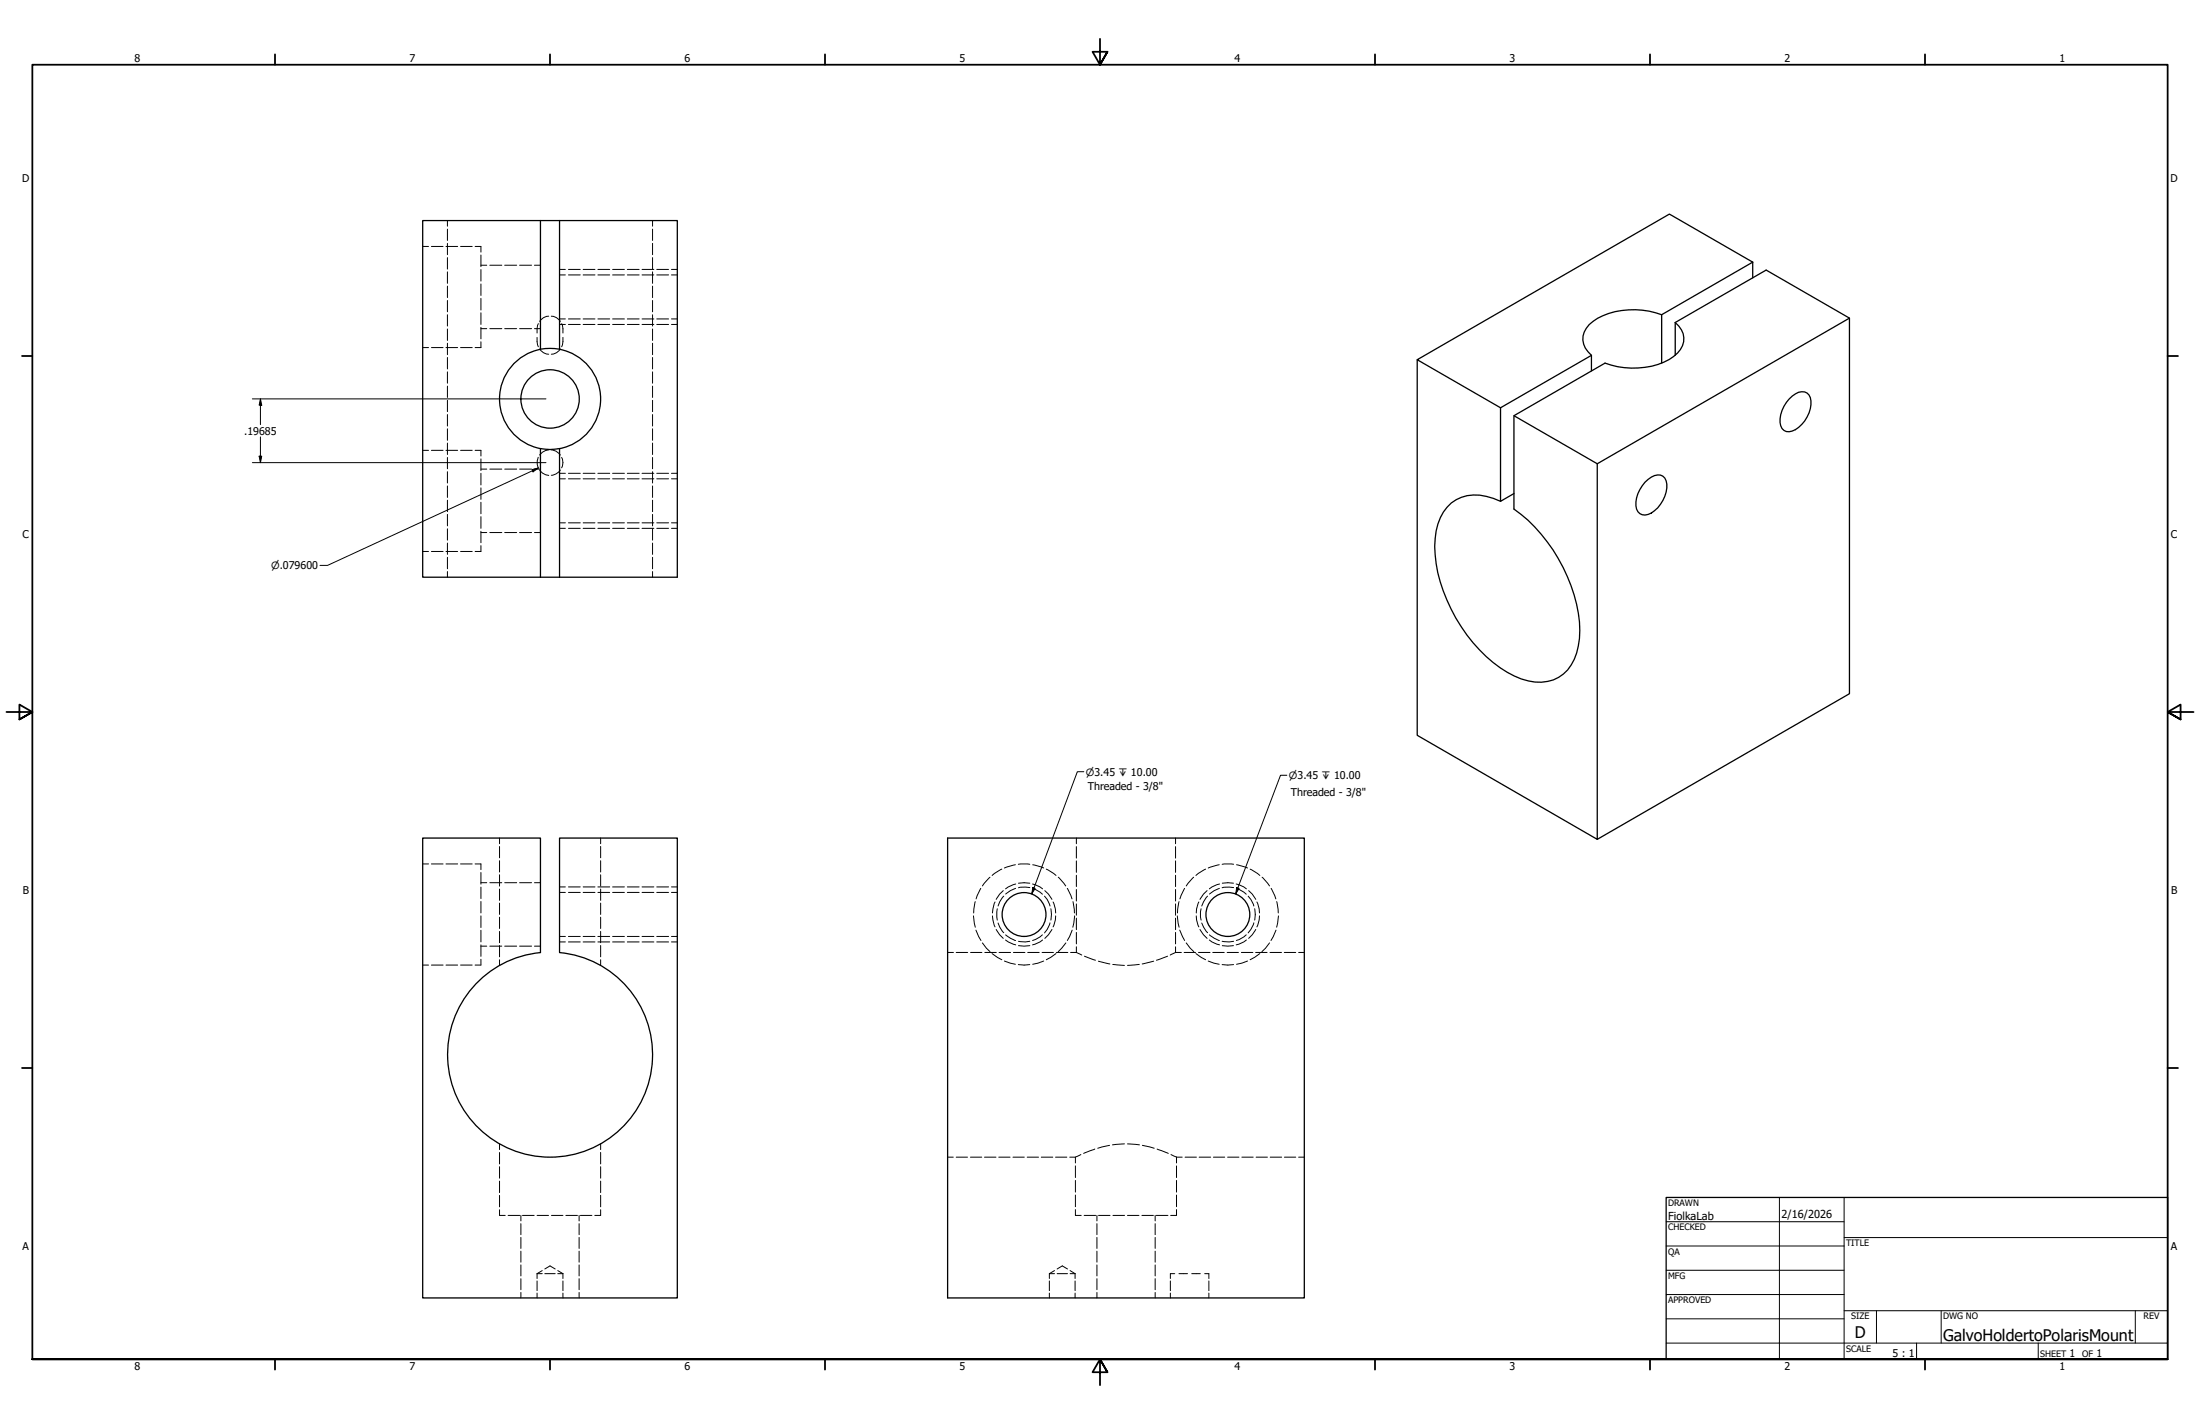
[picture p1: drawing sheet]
<svg xmlns="http://www.w3.org/2000/svg" width="864mm" height="559mm" viewBox="0 0 864 559" stroke-linecap="round" stroke-linejoin="round" font-family="sans-serif">
<!-- layer: Hidden (ANSI) -->
<g fill="none" stroke="#000" stroke-width=".39">
<path d="M165.9 96.7h2.3M169.4 96.7h4.5M175.1 96.7h4.5M175.6 86.6v2.2M175.6 89.9v4.5M175.6 95.5v4.4M180.8 96.7h4.6M186.5 96.7h2.3v2.2M256.2 86.6v2.2M256.2 89.9v4.5M256.2 95.5v4.4M175.6 101.1v4.5"/>
<path d="M175.6 106.7v4.5M175.6 112.3v4.5M175.6 117.9v4.5M188.8 100.1v4.5M188.8 105.8v4.5M188.8 111.4v4.6M188.8 117.1v4.6M188.8 104.1h2.3M192.3 104.1h4.7M198.1 104.1h4.7M204 104.1h4.7M209.8 104.1h2.4"/>
<path d="M219.6 107.9h2.3M223.1 107.9h4.7M228.9 107.9h4.7M234.7 107.9h4.6M240.5 107.9h4.6M246.3 107.9h4.6M252 107.9h4.7M256.2 101.1v4.5M256.2 106.7v4.5M256.2 112.3v4.5M256.2 117.9v4.5M257.8 107.9h4.6"/>
<path d="M263.6 107.9h2.3M165.9 136.4h2.3M169.4 136.4h4.5M175.1 136.4h4.5M175.6 123.5v4.5M175.6 129.1v4.5M175.6 134.7v4.5M180.8 136.4h4.6M188.8 122.7v4.6M188.8 128.5v4.5M188.8 134.1v2.3h-2.3M188.8 129h2.3"/>
<path d="M192.3 129h4.7M198.1 129h4.7M204 129h4.7M209.8 129h2.4M210.8 132.4v1.6l.5 2.1M211.3 127l-.5 2v1.7M211.8 137a4.4 4.4 0 0 0 3.6 2M215.4 124.1a4.4 4.4 0 0 0-3.6 2M216.4 124.1a4.4 4.4 0 0 1 3.6 2M219.6 125.2h2.3M220 137a4.4 4.4 0 0 1-3.6 2M220.5 127l.5 2v1.7"/>
<path d="M221 132.4v1.6l-.5 2.1M223.1 125.2h4.7M228.9 125.2h4.7M234.7 125.2h4.6M240.5 125.2h4.6M246.3 125.2h4.6M252 125.2h4.7M256.2 123.5v4.5M256.2 129.1v4.5M256.2 134.7v4.5M257.8 125.2h4.6M263.6 125.2h2.3"/>
<path d="M175.6 140.3v4.5M175.6 145.9v4.5M175.6 151.5v4.5M175.6 157.1v4.4M256.2 140.3v4.5M256.2 145.9v4.5M256.2 151.5v4.5M256.2 157.1v4.4M165.9 176.7h2.3M169.4 176.7h4.5M175.1 176.7h4.5M175.6 162.7v4.5"/>
<path d="M175.6 168.3v4.5M175.6 173.9v4.5M175.6 179.5v4.5M180.8 176.7h4.6M186.5 176.7h2.3v2.2M211.3 179.5a5.2 5.2 0 0 0 0 4.1M215.4 176.5a4.9 4.9 0 0 0-3.6 2.1M216.4 176.5a4.6 4.6 0 0 1 3.6 2.1M220.5 179.5a4.3 4.3 0 0 1 0 4.1M256.2 162.7v4.5M256.2 168.3v4.5M256.2 173.9v4.5"/>
<path d="M256.2 179.5v4.5M175.6 185.1v4.4M175.6 190.7v4.5M175.6 196.3v4.5M188.8 180.1v4.6M188.8 185.7v4.6M188.8 191.5v4.5M188.8 197.1v4.5M188.8 184.1h2.3M192.3 184.1h4.7M198.1 184.1h4.7M204 184.1h4.7"/>
<path d="M209.8 184.1h2.4M211.8 184.5a4.7 4.7 0 0 0 3.6 2.1M219.6 187.9h2.3M220 184.5a4.6 4.6 0 0 1-3.6 2M223.1 187.9h4.7M228.9 187.9h4.7M234.7 187.9h4.6M240.5 187.9h4.6M246.3 187.9h4.6M252 187.9h4.7M256.2 185.1v4.4M256.2 190.7v4.5"/>
<path d="M256.2 196.3v4.5M257.8 187.9h4.6M263.6 187.9h2.3M165.9 216.4h2.3M169.4 216.4h4.5M175.1 216.4h4.5M175.6 201.9v4.5M175.6 207.5v4.5M175.6 213.1v4.5M175.6 218.7v4.5M180.8 216.4h4.6M188.8 202.8v4.5"/>
<path d="M188.8 208.5v4.5M188.8 214.1v2.3h-2.3M188.8 209h2.3M192.3 209h4.7M198.1 209h4.7M204 209h4.7M209.8 209h2.4M219.6 205.2h2.3M223.1 205.2h4.7M228.9 205.2h4.7M234.7 205.2h4.6M240.5 205.2h4.6"/>
<path d="M246.3 205.2h4.6M252 205.2h4.7M256.2 201.9v4.5M256.2 207.5v4.5M256.2 213.1v4.5M256.2 218.7v4.5M257.8 205.2h4.6M263.6 205.2h2.3M175.6 224.3v2.2M256.2 224.3v2.2M165.9 339h2.3M169.4 339h4.5"/>
<path d="M175.1 339h4.5M180.8 339h4.6M186.5 339h2.3v2.2M196.1 328.9v2.2M196.1 332.2v4.4M196.1 337.8v4.4M235.8 328.9v2.2M235.8 332.2v4.4M235.8 337.8v4.4M398.6 339.3l-4.3 1.3M399.7 339.2h4.5M405.4 339.3l4.3 1.3"/>
<path d="M422.5 328.9v2.2M422.5 332.2v4.5M422.5 337.8v4.5M461.5 328.9v2.2M461.5 332.2v4.5M461.5 337.8v4.5M478.6 339.3l-4.3 1.3M479.7 339.2h4.6M485.4 339.3l4.3 1.3M188.8 342.4v4.6M188.8 348.1v4.5M188.8 353.8v4.5"/>
<path d="M188.8 359.4v4.6M188.8 346.4h2.3M192.3 346.4h4.7M196.1 343.3v4.4M196.1 348.9v4.4M196.1 354.4v4.4M196.1 359.9v4.5M198.1 346.4h4.7M204 346.4h4.7M209.8 346.4h2.4M219.6 350.2h2.3M223.1 350.2h4.7"/>
<path d="M228.9 350.2h4.7M234.7 350.2h4.6M235.8 343.3v4.4M235.8 348.9v4.4M235.8 354.4v4.4M235.8 359.9v4.5M240.5 350.2h4.6M246.3 350.2h4.6M252 350.2h4.7M257.8 350.2h4.6M263.6 350.2h2.3M382.1 359.4l.7 4.5"/>
<path d="M382.8 353.8l-.6 4.5M385 348.6l-1.8 4.1M388.6 344.2l-3 3.5M389.6 359.4l1 4.3M390.6 353.9l-1 4.4M393.3 341.1l-3.9 2.4M393.8 349.5l-1.4 1.3-1.4 2.1M398.7 346.9l-2.9 1.1-1.1 .8M399.8 346.6h4.4M405.3 346.9l2.9 1.1 1.1 .8M410.1 349.5l1.4 1.3 1.4 2.1M410.7 341.1l3.8 2.4"/>
<path d="M413.4 353.9l.9 2.8 .1 1.6M414.4 359.4l-.1 1.6-.9 2.7M415.4 344.2l2.9 3.5M419 348.6l1.8 4.1M421.2 353.8l.6 4.5M421.8 359.4l-.7 4.5M422.5 343.5v4.4M422.5 349.1v4.5M422.5 354.7v4.5M461.5 343.5v4.4M461.5 349.1v4.5M461.5 354.7v4.5"/>
<path d="M462.2 359.4l.7 4.5M462.9 353.8l-.7 4.5M465 348.6l-1.8 4.1M468.6 344.2l-3 3.5M469.6 359.4l.1 1.6 .9 2.7M470.6 353.9l-.9 2.8-.1 1.6M473.3 341.1l-3.8 2.4M473.8 349.5l-1.4 1.3-1.4 2.1M478.7 346.9l-3 1.1-1 .8M479.8 346.6h4.4M485.3 346.9l3 1.1 1 .8M490.2 349.5l1.4 1.3 1.4 2.1"/>
<path d="M490.7 341.1l3.8 2.4M493.4 353.9l.9 2.8 .1 1.6M494.4 359.4l-.1 1.6-.9 2.7M495.4 344.2l2.9 3.5M499 348.6l1.8 4.1M501.1 353.8l.7 4.5M501.8 359.4l-.7 4.5M165.9 378.7h2.3M169.4 378.7h4.5M175.1 378.7h4.5M180.8 378.7h4.6M188.8 365.1v4.5"/>
<path d="M188.8 370.8v4.5M188.8 376.4v2.3h-2.3M188.8 371.3h2.3M192.3 371.3h4.7M196.1 365.5v4.5M196.1 371v4.5M196.1 376.6v2.2M198.1 371.3h4.7M204 371.3h4.7M209.8 371.3h2.4M219.6 367.5h2.3M223.1 367.5h4.7"/>
<path d="M228.9 367.5h4.7M234.7 367.5h4.6M235.8 365.5v4.5M235.8 371v4.5M235.8 376.6v2.2M240.5 367.5h4.6M246.3 367.5h4.6M252 367.5h4.7M257.8 367.5h4.6M263.6 367.5h2.3M372 373.8h2.3M375.3 373.8h4.6"/>
<path d="M381 373.8h4.4M383.1 365l2 4.1M385.6 370l3 3.4M386.6 373.8h4.5M389.4 374.2l3.9 2.4M391 364.7l1.4 2.1 1.4 1.4M392.2 373.8h4.5M394.3 377.1l4.3 1.3M394.7 368.9l1.1 .7 2.9 1.2M397.8 373.8h4.5M399.7 378.5h4.5M399.8 371.1h4.4"/>
<path d="M403.4 373.8h4.5M409.1 373.8h4.4M409.3 368.9l-1.1 .7-2.9 1.2M409.7 377.1l-4.3 1.3M412.9 364.7l-1.4 2.1-1.4 1.4M414.5 374.2l-3.8 2.4M414.7 373.8h4.5M418.4 370l-3 3.4M420.2 373.8h2.3M420.9 365l-1.9 4.1M422.5 373.8l2.1 1M422.5 360.3v4.5"/>
<path d="M422.5 365.9v4.5M422.5 371.5v2.3M425.7 375.2l4.3 1.6M431.2 377.2l4.5 1.1M436.8 378.5l4.6 .3M447.2 378.5l-4.6 .3M452.9 377.2l-4.5 1.1M458.3 375.2l-4.3 1.6M461.5 373.8l-2.1 1M461.5 360.3v4.5M461.5 365.9v4.5M461.5 371.5v2.3"/>
<path d="M461.5 373.8h2.2M463.1 365l1.9 4.1M464.8 373.8h4.5M465.6 370l3 3.4M469.5 374.2l3.8 2.4M470.5 373.8h4.5M471 364.7l1.4 2.1 1.4 1.4M474.3 377.1l4.3 1.3M474.7 368.9l1 .7 3 1.2M476.1 373.8h4.5M479.7 378.5h4.6M479.8 371.1h4.4"/>
<path d="M481.7 373.8h4.5M487.3 373.8h4.5M489.3 368.9l-1 .7-3 1.2M489.7 377.1l-4.3 1.3M492.9 373.8h4.5M493 364.7l-1.4 2.1-1.4 1.4M494.5 374.2l-3.8 2.4M498.3 370l-2.9 3.4M498.5 373.8h4.5M500.9 365l-2 4.1M504.1 373.8h4.5M509.8 373.8h2.2"/>
<path d="M196.1 448.9v2.2M196.1 452.2v4.6M196.1 457.8v4.5M235.8 448.9v2.2M235.8 452.2v4.6M235.8 457.8v4.5M372 454.1h2.2M375.3 454.1h4.5M380.9 454.1h4.5M386.5 454.1h4.5M392 454.1h4.5M397.6 454.1h4.5"/>
<path d="M403.2 454.1h4.5M408.7 454.1h4.6M414.3 454.1h4.5M419.9 454.1h2.2M422.1 454.1v2.3M422.1 457.5v4.6M424.3 453.1l-2.2 1M429.8 450.9l-4.4 1.7M435.5 449.5l-4.6 1.1M441.4 448.9l-4.7 .4M442.6 448.9l4.7 .4M448.4 449.5l4.7 1.1"/>
<path d="M454.2 450.9l4.4 1.7M459.7 453.1l2.1 1M461.8 454.1v2.3M461.8 457.5v4.6M461.8 454.1h2.3M465.2 454.1h4.4M470.7 454.1h4.5M476.3 454.1h4.5M481.9 454.1h4.4M487.5 454.1h4.4M493.1 454.1h4.4M498.6 454.1h4.5"/>
<path d="M504.2 454.1h4.4M509.8 454.1h2.2M196.1 474.7v2.2h2.2M196.1 463.5v4.5M196.1 469.1v4.5M199.5 476.9h4.5M204.5 476.9v2.2M205.1 476.9h4.6M210.8 476.9h4.5M216.5 476.9h4.5M222.1 476.9h4.6M227.3 476.9v2.2"/>
<path d="M227.8 476.9h4.5M235.8 474.7v2.2h-2.3M235.8 463.5v4.5M235.8 469.1v4.5M422.1 474.7v2.2h2.3M422.1 463.2v4.6M422.1 468.9v4.6M425.6 476.9h4.5M430.6 476.9v2.2M431.2 476.9h4.5M436.9 476.9h4.6M442.6 476.9h4.5"/>
<path d="M448.2 476.9h4.6M453.5 476.9v2.2M453.9 476.9h4.6M461.8 474.7v2.2h-2.3M461.8 463.2v4.6M461.8 468.9v4.6M204.5 480.2v4.3M204.5 485.6v4.3M204.5 491v4.3M204.5 496.4v4.3M210.8 499.8h2.1M210.8 499.8v1.9"/>
<path d="M212.9 498.6l-2.1 1.2M213.9 499.8h4M213.9 498l2-1.2 2 1.2M218.9 499.8h2.1M218.9 498.6l2.1 1.2M221 499.8v1.9M227.3 480.2v4.3M227.3 485.6v4.3M227.3 491v4.3M227.3 496.4v4.3M411.9 499.8h2.1M411.9 499.8v1.9"/>
<path d="M414 498.6l-2.1 1.2M415 499.8h4M415 498l2-1.2 2 1.2M420.1 499.8h1.9M420.1 498.6l1.9 1.2M422 499.8v1.9M430.6 480.2v4.3M430.6 485.6v4.3M430.6 491v4.3M430.6 496.4v4.3M453.5 480.2v4.3M453.5 485.6v4.3"/>
<path d="M453.5 491v4.3M453.5 496.4v4.3M461.1 499.8h-1.7v1.9M462.8 499.8h3.4M467.8 499.8h3.4M472.9 499.8h1.6v1.9M204.5 501.8v4.3M204.5 507.2v2.1M210.8 502.7v3.8M210.8 507.4v1.9M221 502.7v3.8M221 507.4v1.9"/>
<path d="M227.3 501.8v4.3M227.3 507.2v2.1M411.9 502.7v3.8M411.9 507.4v1.9M422 502.7v3.8M422 507.4v1.9M430.6 501.8v4.3M430.6 507.2v2.1M453.5 501.8v4.3M453.5 507.2v2.1M459.4 502.7v3.8M459.4 507.4v1.9"/>
<path d="M474.5 502.7v3.8M474.5 507.4v1.9"/>
</g>
<!-- layer: Hidden Narrow (ANSI) -->
<g fill="none" stroke="#000" stroke-width=".39">
<path d="M219.6 105.7h2.3M223.1 105.7h4.7M228.9 105.7h4.7M234.7 105.7h4.6M240.5 105.7h4.6M246.3 105.7h4.6M252 105.7h4.7M257.8 105.7h4.6M263.6 105.7h2.3M219.6 127.3h2.3M223.1 127.3h4.7M228.9 127.3h4.7"/>
<path d="M234.7 127.3h4.6M240.5 127.3h4.6M246.3 127.3h4.6M252 127.3h4.7M257.8 127.3h4.6M263.6 127.3h2.3M219.6 185.7h2.3M223.1 185.7h4.7M228.9 185.7h4.7M234.7 185.7h4.6M240.5 185.7h4.6M246.3 185.7h4.6"/>
<path d="M252 185.7h4.7M257.8 185.7h4.6M263.6 185.7h2.3M219.6 207.3h2.3M223.1 207.3h4.7M228.9 207.3h4.7M234.7 207.3h4.6M240.5 207.3h4.6M246.3 207.3h4.6M252 207.3h4.7M257.8 207.3h4.6M263.6 207.3h2.3"/>
<path d="M219.6 348h2.3M223.1 348h4.7M228.9 348h4.7M234.7 348h4.6M240.5 348h4.6M246.3 348h4.6M252 348h4.7M257.8 348h4.6M263.6 348h2.3M391.5 356.6v4.5M394 351.7l-1.6 2.2-.6 1.6M398.7 348.6l-2.1 .9-1.8 1.3"/>
<path d="M404.2 348.3l-1.7-.2-2.7 .3M405.3 348.6l2.9 1.5 1 .8M410 351.7l1.1 1.3 1.1 2.5M412.5 356.6l.2 2.2-.2 2.3M471.5 356.6l-.3 1.2 .3 3.3M474 351.7l-1.6 2.2-.7 1.6M478.7 348.6l-2.1 .9-1.8 1.3M484.3 348.3l-1.8-.2-2.8 .3M485.3 348.6l3 1.5 .9 .8M490 351.7l1 1.3 1.2 2.5M492.5 356.6l.3 2.2-.3 2.3M219.6 369.6h2.3"/>
<path d="M223.1 369.6h4.7M228.9 369.6h4.7M234.7 369.6h4.6M240.5 369.6h4.6M246.3 369.6h4.6M252 369.6h4.7M257.8 369.6h4.6M263.6 369.6h2.3M391.8 362.2l.6 1.6 1.6 2.2M394.8 366.8l1.8 1.4 2.1 .9M399.8 369.4l2.7 .2 1.7-.2M409.2 366.8l-1 .9-2.9 1.4"/>
<path d="M412.2 362.1l-1.1 2.6-1.1 1.4M471.7 362.2l.7 1.6 1.6 2.2M474.8 366.8l1.8 1.4 2.1 .9M479.7 369.4l2.8 .2 1.8-.2M489.2 366.8l-.9 .9-3 1.4M492.2 362.1l-1.2 2.6-1 1.4"/>
</g>
<!-- layer: Visible (ANSI) -->
<g fill="none" stroke="#000" stroke-width=".51">
<path d="M212.2 86.6v50.4a22.3 22.3 0 0 1 7.4 0v-50.4M212.2 86.6h-46.3v139.9h46.3M212.2 86.6h7.4M219.6 86.6h46.3v139.9h-53.7M688 102.9l-32.7-18.9-99 57.2 32.7 18.8M688 102.9l-35.7 20.6M688 102.9v6.1M212.2 137.1a19.8 19.8 0 0 0-16.1 19.5 19.8 19.8 0 0 0 16.1 19.4M219.7 137.1a19.8 19.8 0 0 1 16.1 19.5 19.8 19.8 0 0 1-16.1 19.4M624.7 139.4v6.1M624.7 139.4l-35.7 20.6M652.3 123.5a30.5 30.5 0 0 0-27 2.6 7.9 7.9 0 0 0-.6 13.3"/>
<path d="M652.3 123.5v19M657.6 126.6a7.9 7.9 0 0 1-.6 13.3 30.1 30.1 0 0 1-27 2.6l-35.7 20.6v36.7a63.7 63.7 0 0 1 25.8 47.5 22.3 22.3 0 0 1-6.4 17.2 16.4 16.4 0 0 1-16.5 1.9 53.3 53.3 0 0 1-25.7-23.8 56.2 56.2 0 0 1-8.1-31.3 18.8 18.8 0 0 1 8.2-15.2 17.3 17.3 0 0 1 14.6-.5l2.8 1.1M657.6 126.6l35.7-20.6 32.7 18.8v147.4l-99 57.2M657.6 126.6v12.8M726 124.8l-99 57.2M556.3 141.2v147.3l70.7 40.9v-147.4l-32.7-18.9M702.3 156.6a7.3 7.3 0 0 1 6.1-2.8 4.1 4.1 0 0 1 2.5 5 12.7 12.7 0 0 1-7.4 10.4 3.4 3.4 0 0 1-4.7-3.4 12.9 12.9 0 0 1 3.5-9.2zM212.2 176a18.6 18.6 0 0 0 7.4 0v50.5M212.2 176v50.5M589 160v36.7l5.3-3M645.7 189.2a7.5 7.5 0 0 1 6.1-2.8 4.1 4.1 0 0 1 2.5 5.1 13 13 0 0 1-7.3 10.4 3.5 3.5 0 0 1-4.8-3.4 12.9 12.9 0 0 1 3.5-9.3zM372 328.9h140v180.4h-140z"/>
<path d="M219.6 373.8v-44.9h46.3v180.4h-100v-180.4h46.3v44.9a40.2 40.2 0 0 0-31.6 59.6 40.2 40.2 0 0 0 67.3 4.7 40.2 40.2 0 0 0-23-63.5l-5.2-.8"/>
<circle cx="215.9" cy="156.6" r="11.5"/>
<circle cx="402" cy="358.9" r="8.6"/>
<circle cx="482" cy="358.9" r="8.6"/>
</g>
<!-- layer: Border (ANSI) -->
<g fill="none" stroke="#000" stroke-width=".7">
<path d="M431.8 15.2v10.2l-2.9-5.1h5.8l-2.9 5.1 2.9-5.1M107.9 21.3v4.1M215.9 21.3v4.1M323.8 21.3v4.1M539.8 21.3v4.1M647.7 21.3v4.1M755.6 21.3v4.1M8.6 139.7h4.1M850.9 139.7h4.1M2.5 279.4h10.2l-5.1-2.9v5.8l5.1-2.9-5.1 2.9M861.1 279.4h-10.2l5.1-2.9v5.8l-5.1-2.9 5.1 2.9M8.6 419.1h4.1"/>
<path d="M850.9 419.1h4.1M12.7 533.4v-508h838.2v508h-838.2h838.2M107.9 533.4v4.1M215.9 533.4v4.1M323.8 533.4v4.1M434.7 538.5l-2.9-5.1 2.9 5.1h-5.8l2.9-5.1v10.2M539.8 533.4v4.1M647.7 533.4v4.1M755.6 533.4v4.1"/>
</g>
<!-- layer: Title (ANSI) -->
<g fill="none" stroke="#000" stroke-width=".39">
<path d="M654 479.4h69.9M698.5 469.9v63.5M723.9 469.9v63.5M654 488.9h69.9M654 498.5h69.9M723.9 485.6h127M654 508h69.9M654 517.5h69.9M723.9 514.3h127M736.6 514.3v12.7M762 514.3v12.7M838.2 514.3v12.7"/>
<path d="M654 527h196.9M752.3 527v6.4M800.1 527v6.4"/>
</g>
<path d="M654 469.9h196.9v63.5h-196.9z" fill="none" stroke="#000" stroke-width=".51"/>
<!-- layer: Symbol (ANSI) -->
<path d="M425.4 302.8h-2.5l-17.9 48M505.1 304.2h-2.4l-17.6 46.6M405.4 348.2l.9 .4-1.3 2.2zM485.5 348.3l.9 .3-1.3 2.2z" fill="none" stroke="#000" stroke-width=".39"/>
<path d="M405.4 348.2l.9 .4-1.3 2.2zM485.5 348.3l.9 .3-1.3 2.2z" fill="#000"/>
<!-- layer: Dimension (ANSI) -->
<path d="M99.1 156.5h115.2M102.2 156.5l.5 2.5h-1zM102.2 156.5v10.1M101.7 179h1l-.5 2.5zM102.2 171.4v10.1M99.1 181.5h115.2M208.9 184.3l2.4-.7-2.1 1.6zM211.3 183.6l-82.7 38.3h-3" fill="none" stroke="#000" stroke-width=".39"/>
<path d="M102.2 156.5l.5 2.5h-1zM101.7 179h1l-.5 2.5zM208.9 184.3l2.4-.7-2.1 1.6z" fill="#000"/>
<g font-size="6.3">
<text x="728.1" y="524.9">D</text>
<text x="762.8" y="526.2">GalvoHoldertoPolarisMount</text>
</g>
<g font-size="4.3">
<text x="654.8" y="478.6">FiolkaLab</text>
<text x="699.3" y="478">2/16/2026</text>
</g>
<g font-size="4.2">
<text x="52.8" y="24.4">8</text>
<text x="160.8" y="24.4">7</text>
<text x="268.7" y="24.4">6</text>
<text x="376.7" y="24.4">5</text>
<text x="484.6" y="24.4">4</text>
<text x="592.6" y="24.4">3</text>
<text x="700.5" y="24.4">2</text>
<text x="808.5" y="24.4">1</text>
<text x="8.8" y="71.4">D</text>
<text x="852" y="71.4">D</text>
<text x="95.9" y="170.6">.19685</text>
<text x="8.9" y="211.1">C</text>
<text x="852.2" y="211.1">C</text>
<text x="427" y="309.8">Threaded - 3/8&quot;</text>
<text x="506.7" y="312.3">Threaded - 3/8&quot;</text>
<text x="9" y="350.8">B</text>
<text x="852.2" y="350.8">B</text>
<text x="8.9" y="490.5">A</text>
<text x="852.2" y="490.5">A</text>
<text x="742.9" y="532.6">5 : 1</text>
<text x="812.4" y="532.6">1</text>
<text x="823" y="532.6">1</text>
<text x="52.8" y="537.5">8</text>
<text x="160.8" y="537.5">7</text>
<text x="268.7" y="537.5">6</text>
<text x="376.7" y="537.5">5</text>
<text x="484.6" y="537.5">4</text>
<text x="592.6" y="537.5">3</text>
<text x="700.5" y="537.5">2</text>
<text x="808.5" y="537.5">1</text>
</g>
<g font-size="3.9">
<text x="106.4" y="223.3">⌀.079600</text>
<text x="426.2" y="304.4">⌀3.45 ↧ 10.00</text>
<text x="505.9" y="305.8">⌀3.45 ↧ 10.00</text>
</g>
<g font-size="3.5">
<text x="654.8" y="473.2">DRAWN</text>
<text x="654.8" y="482.8">CHECKED</text>
<text x="724.7" y="488.9">TITLE</text>
<text x="654.8" y="492.3">QA</text>
<text x="654.8" y="501.8">MFG</text>
<text x="654.8" y="511.4">APPROVED</text>
<text x="726.7" y="517.7">SIZE</text>
<text x="762.8" y="517.7">DWG NO</text>
<text x="841.4" y="517.7">REV</text>
<text x="724.7" y="530.4">SCALE</text>
<text x="800.9" y="532.6">SHEET</text>
<text x="817.4" y="532.6">OF</text>
</g>
</svg>
